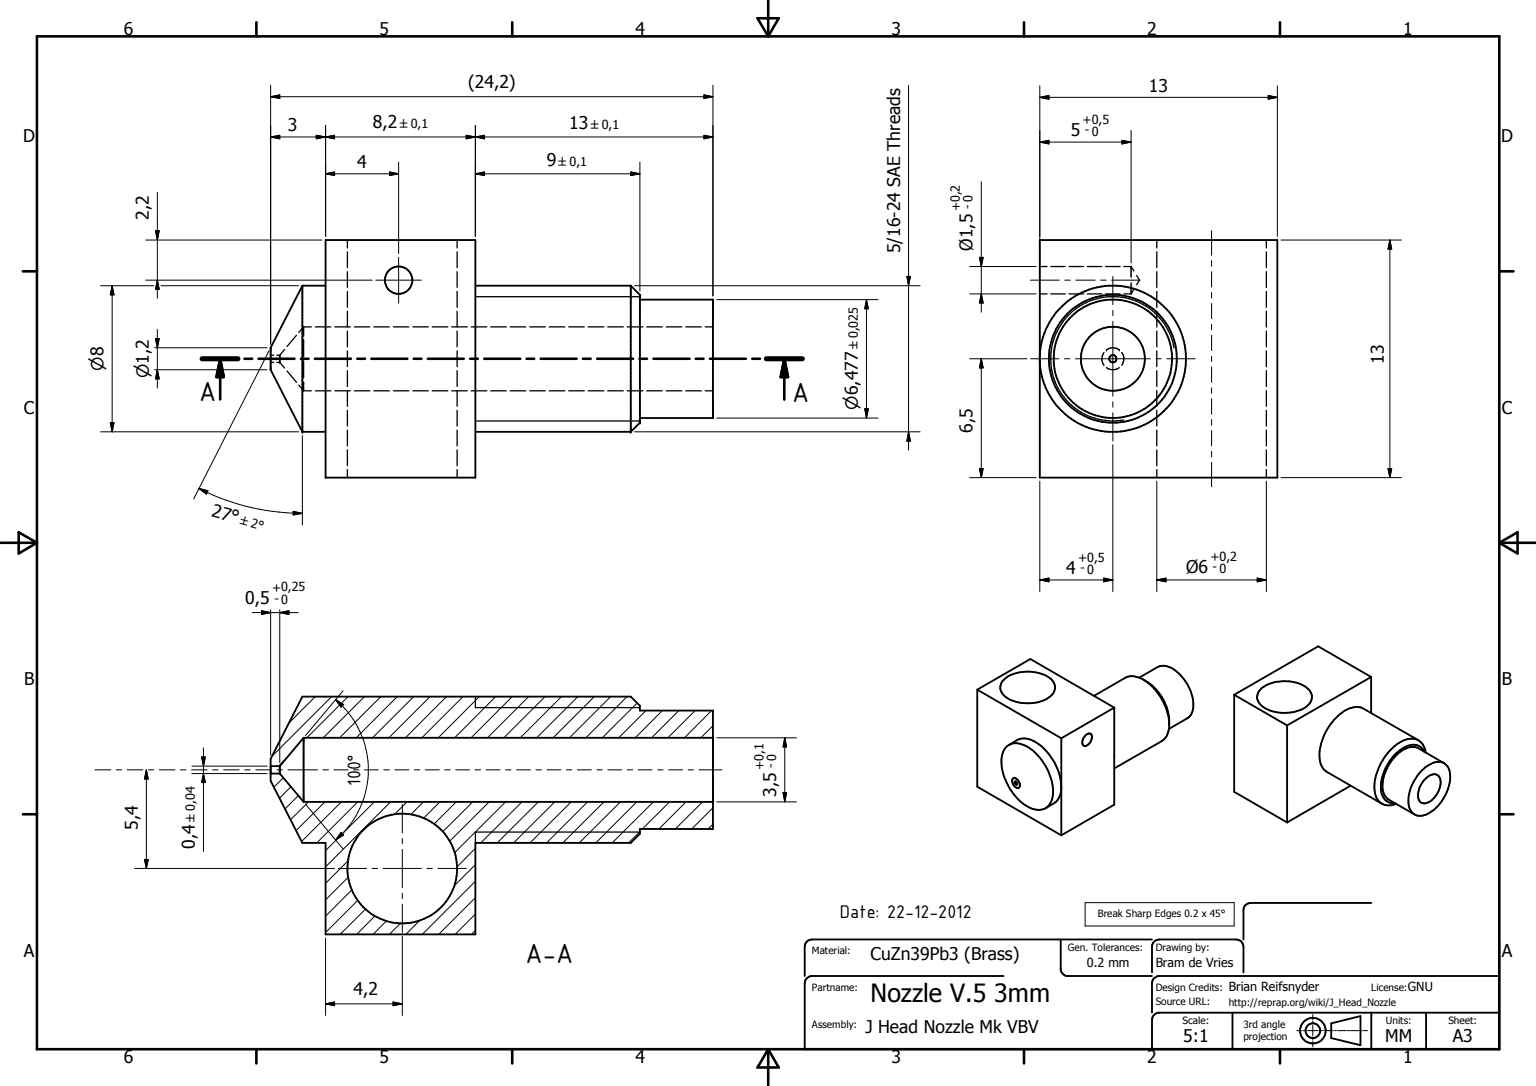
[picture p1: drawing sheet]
<svg xmlns="http://www.w3.org/2000/svg" width="420mm" height="297mm" viewBox="0 0 420 297" stroke-linecap="round" stroke-linejoin="round" font-family="sans-serif">
<g fill="none" stroke="#000" stroke-width=".51">
<path d="M82.7 78.1h6.4M82.7 78.1v40M82.7 78.1l-8.7 17v6l8.7 17M89.1 65.7h40.9v64.9h-40.9zM130 78.1h42.5M172.5 78.1l2.5 2.5v35l-2.5 2.5M172.5 78.1v40M284.4 65.7h65v64.9h-65zM175 82h20v32.3h-20M284.4 97.6a20 20 0 0 1 28.9-17.3 20 20 0 0 1 3.6 33.4 20 20 0 0 1-31.9-10.7l-.6-4.3M82.7 118.1h6.4M130 118.1h42.5"/>
<path d="M82.7 190.5h89.8l2.5 2.5v1.4h20v32.3h-20v1.3l-2.5 2.5h-42.5v25.1h-40.9v-25.1h-6.4l-8.7-16.9v-6zM267.3 188.6l14.5-8.3 23 13.2M267.3 188.6l23 13.3M267.3 188.6v26.6l23 13.3M274.3 186.2a10.4 10.4 0 0 1 10.2-2 5 5 0 0 1 4.1 3.8 4.2 4.2 0 0 1-3.2 3.6 11.3 11.3 0 0 1-10.6-1.2 2.85 2.85 0 0 1-.5-4.2zM299.2 190.3l8.6-4.9a5.7 5.7 0 0 1 5.9 1.1 16 16 0 0 1 6.1 11.2M304.8 193.5v26.6l-14.5 8.4M304.8 193.5l-14.5 8.4M311.6 185.3l5-2.8a5.4 5.4 0 0 1 5.9 1.7 11.7 11.7 0 0 1 3.8 9.8l-.2 .9-.7 1.1-5.7 3.4M312.7 185.9a13.8 13.8 0 0 1 7.1 10.6 8.5 8.5 0 0 1-.7 5l-1.4 1.2-12.9 7.5M337.6 190v26.6l14.5 8.4M337.6 190l14.5 8.4"/>
<path d="M345 188.3a10.9 10.9 0 0 1 12.9 .2 3.1 3.1 0 0 1-1 5.1 11.1 11.1 0 0 1-12.1-.8 2.84 2.84 0 0 1 .2-4.5zM352.1 198.4v26.6M375.1 185.2v9.8M375.1 185.2l-23 13.2M375.1 185.2l-14.5-8.4-23 13.2M74 211.6h2.5M74 209.5h2.5M76.5 211.6l6.5 7.7M76.5 209.5v2.1M83 219.3h112M83 201.8l-6.5 7.7M83 201.8h112"/>
<path d="M83 201.8v17.5M275.2 204.4a4.3 4.3 0 0 1 5.5-.3 14.9 14.9 0 0 1 7.2 13.7 3.9 3.9 0 0 1-5.8 3.3 14.9 14.9 0 0 1-8.1-13.8l.4-1.6zM276 203.8l2.2-1.4a5 5 0 0 1 5.4 .8 16 16 0 0 1 6.2 8.8 8.2 8.2 0 0 1-.5 6.9l-.7 .6-2.6 1.6M277.2 212.9l.1-.1a1.86 1.86 0 0 1 1.6 2.4 .93 .93 0 0 1-1.6-.4 1.57 1.57 0 0 1-.1-1.9zM277.6 213.8a.48 .48 0 0 1 .6 .2 .48 .48 0 0 1-.2 .6l-.3-.2zM290.3 201.9v26.6M297.1 201a.87 .87 0 0 1 1.1-.4 .87 .87 0 0 1 .5 1 2.22 2.22 0 0 1-2.3 2.4 2.21 2.21 0 0 1 .7-3zM369.5 214.9l-17.4 10.1M388 202.5l-15-8.7a5.3 5.3 0 0 0-5.9 1.1 14.7 14.7 0 0 0-6 13.5l.9 1.9 .6 .6 15.4 8.9M388.6 211.1a6.5 6.5 0 0 1 6-2.6 4.6 4.6 0 0 1 1.9 5.6 11.6 11.6 0 0 1-7.2 9 3.3 3.3 0 0 1-4-3.6 12.7 12.7 0 0 1 3.3-8.4zM389.6 205.6a3.3 3.3 0 0 0-4.6-1.6 12.8 12.8 0 0 0-7.1 13 3.2 3.2 0 0 0 3.6 2.6M389.6 213.4a2.83 2.83 0 0 1 3.9-1.2 4.4 4.4 0 0 1-.5 5.1 3.6 3.6 0 0 1-4.3 2.2 3.3 3.3 0 0 1-.4-4z"/>
<path d="M390 205.9a4 4 0 0 0-6.3-3.3 14.6 14.6 0 0 0-7.5 14.6 3.9 3.9 0 0 0 5.7 2.7M395 208.7l-7.1-4.1a4.9 4.9 0 0 0-5.3 1.4 12.4 12.4 0 0 0-4.3 10.2l.4 1.3 .8 1 7.4 4.3M290.1 257v8.3l.3 .7 1 .9 23.7 .1M315.1 257h-93a2 2 0 0 0-2 2v8M375.1 247l-33.7 .1-.8 .6-.5 .9v8.4M410.1 257v30h-190v-18a2 2 0 0 1 2-2h52.4M315.1 266v-7a2 2 0 0 1 2-2h21a2 2 0 0 1 2 2v7M337.1 277v10M364.1 279.9l8-2v8l-8-2zM375.1 277v10M390.1 277v10M410.1 267h-93a2.09 2.09 0 0 0-2 2v8"/>
<path d="M410.1 277h-93.3a2.07 2.07 0 0 0-1.7 2v8"/>
<circle cx="109" cy="76.6" r="3.8"/>
<circle cx="304.4" cy="98.1" r="16.2"/>
<circle cx="304.4" cy="98.1" r=".99"/>
<circle cx="304.4" cy="98.1" r="17.5"/>
<circle cx="304.4" cy="98.1" r="8.8"/>
<circle cx="110" cy="237.6" r="15"/>
<circle cx="359.1" cy="281.9" r="2.01"/>
<circle cx="359.1" cy="281.9" r="3.5"/>
</g>
<g fill="none" stroke="#000" stroke-width=".35">
<path d="M95 65.7v2.1M95 68.9v4.3M95 74.3v4.3M95 79.7v4.4M125 65.7v2.1M125 68.9v4.3M125 74.3v4.3M125 79.7v4.4M284.4 72.9h2M287.4 72.9h4M292.4 72.9h4M297.4 72.9h4"/>
<path d="M302.4 72.9h4M307.4 72.9h2M309.4 72.9v3M309.4 77.4v3M309.4 72.9l.8 1.2M310.2 79.1l-.8 1.3M310.9 75.4l.8 1.2-.8 1.3M316.4 65.7v2.1M316.4 68.9v4.3M316.4 74.3v4.3M316.4 79.7v4.4M346.4 65.7v2.1"/>
<path d="M346.4 68.9v4.3M346.4 74.3v4.3M346.4 79.7v4.4M74 99.1h.9M74 97.2h.9M75.7 99.1h.8M75.7 97.2h.8M76.5 97.2v.6M76.5 98.5v.6M76.5 99.1l1.3 1.6M77.8 95.6l-1.3 1.6M81.1 91.7l-2.6 3.1"/>
<path d="M83 89.4v2.3M83 92.9v4.6M83 98.7v4.7M83 89.4l-1.3 1.5M83 89.4h2.2M86.3 89.4h4.2M91.6 89.4h4.2M95 85.1v4.4M95 90.6v4.3M95 96v4.3M96.9 89.4h4.3M102.3 89.4h4.2"/>
<path d="M107.6 89.4h4.2M112.9 89.4h4.3M118.2 89.4h4.3M123.6 89.4h4.2M125 85.1v4.4M125 90.6v4.3M125 96v4.3M128.9 89.4h4.3M130 81.2h45M134.2 89.4h4.3M139.6 89.4h4.2M144.9 89.4h4.3"/>
<path d="M150.2 89.4h4.3M155.6 89.4h4.2M160.9 89.4h4.3M166.2 89.4h4.3M171.6 89.4h4.2M176.9 89.4h4.3M182.2 89.4h4.3M187.6 89.4h4.2M192.9 89.4h2.1M284.4 80.4h2M287.4 80.4h4M292.4 80.4h4"/>
<path d="M297.4 80.4h4M302 96.4a2.95 2.95 0 0 0 0 3.5M302.4 80.4h4M302.7 95.7a3 3 0 0 1 3.5 0M306.9 96.4a2.95 2.95 0 0 1 0 3.5M307.4 80.4h2M316.4 85.1v4.4M316.4 90.6v4.3M316.4 96v4.3M321.1 95.2a17 17 0 0 0-19.7-13.8 17 17 0 0 0-13.7 19.7 17 17 0 0 0 19.7 13.8M346.4 85.1v4.4M346.4 90.6v4.3"/>
<path d="M346.4 96v4.3M78.5 101.5l2.6 3.1M81.7 105.3l1.3 1.6M83 104.6v2.3M83 106.9h2.2M86.3 106.9h4.2M91.6 106.9h4.2M95 101.4v4.3M95 106.8v4.3M95 112.2v4.3M95 117.6v4.4M96.9 106.9h4.3"/>
<path d="M102.3 106.9h4.2M107.6 106.9h4.2M112.9 106.9h4.3M118.2 106.9h4.3M123.6 106.9h4.2M125 101.4v4.3M125 106.8v4.3M125 112.2v4.3M125 117.6v4.4M128.9 106.9h4.3M130 115.1h45M134.2 106.9h4.3"/>
<path d="M139.6 106.9h4.2M144.9 106.9h4.3M150.2 106.9h4.3M155.6 106.9h4.2M160.9 106.9h4.3M166.2 106.9h4.3M171.6 106.9h4.2M176.9 106.9h4.3M182.2 106.9h4.3M187.6 106.9h4.2M192.9 106.9h2.1M302.7 100.5a2.84 2.84 0 0 0 3.4 0"/>
<path d="M316.4 101.4v4.3M316.4 106.8v4.3M316.4 112.2v4.3M316.4 117.6v4.4M346.4 101.4v4.3M346.4 106.8v4.3M346.4 112.2v4.3M346.4 117.6v4.4M95 123.1v4.3M95 128.4v2.2M125 123.1v4.3M125 128.4v2.2"/>
<path d="M316.4 123.1v4.3M316.4 128.4v2.2M346.4 123.1v4.3M346.4 128.4v2.2M130 190.5v3h45M175 227.6h-45v2.9"/>
</g>
<g fill="#000">
<circle cx="82.7" cy="78.1" r=".25"/>
<circle cx="172.5" cy="78.1" r=".25"/>
<circle cx="309.4" cy="72.9" r=".18"/>
<circle cx="76.5" cy="99.1" r=".18"/>
<circle cx="76.5" cy="97.8" r=".18"/>
<circle cx="76.5" cy="97.2" r=".18"/>
<circle cx="76.5" cy="98.5" r=".18"/>
<circle cx="83" cy="89.4" r=".18"/>
<circle cx="83" cy="91.7" r=".18"/>
<circle cx="175" cy="80.6" r=".25"/>
<circle cx="195" cy="82" r=".25"/>
<circle cx="302.7" cy="95.7" r=".18"/>
<circle cx="306.2" cy="95.7" r=".18"/>
<circle cx="82.7" cy="118.1" r=".25"/>
<circle cx="83" cy="104.6" r=".18"/>
<circle cx="172.5" cy="118.1" r=".25"/>
<circle cx="175" cy="115.6" r=".25"/>
</g>
<g fill="none" stroke="#000" stroke-width=".71">
<path d="M10.1 9.9h400v277.1h-400zM70.1 6.1v3.8M140.1 6.1v3.8M207.2 5h5.8l-2.9 4.9zM210.1 0v9.9M280.1 6.1v3.8M350.1 6.1v3.8M6.3 74.2h3.8M410.1 74.2h3.9M55.3 98.1h9.8M60.2 98.1l1 5h-2zM60.2 98.1v11.2"/>
<path d="M66.9 98.1h2.1M70.7 98.1h9.8M82.3 98.1h2.1M86.1 98.1h9.9M97.7 98.1h2.2M101.6 98.1h9.8M113.2 98.1h2.1M117 98.1h9.9M128.6 98.1h2.1M132.4 98.1h9.9M144 98.1h2.1M147.9 98.1h9.8"/>
<path d="M159.5 98.1h2.1M163.4 98.1h9.8M174.9 98.1h2.1M178.8 98.1h9.8M190.3 98.1h2.1M194.2 98.1h9.8M205.8 98.1h2.1M209.6 98.1h9.9M214.5 98.1l1 5h-1.9zM214.5 98.1v11.2M.1 148.5h10M5.1 145.6l5 2.9-5 2.9z"/>
<path d="M410.1 148.5h10M410.1 148.5l5-2.9v5.8zM6.3 222.7h3.8M410.1 222.7h3.9M70.1 287v3.9M140.1 287v3.9M210.1 287v10M210.1 287l2.9 5h-5.8zM280.1 287v3.9M350.1 287v3.9"/>
</g>
<g fill="none" stroke="#000" stroke-width=".27">
<path d="M74 26.5l2.5-.5v.9zM74 37.5l2.5-.5v1zM74 26.5h121M74 23.3v70.8M74 37.5h121M86.5 37l2.6 .5-2.6 .5zM89.1 37.5l2.4-.5v1zM89.1 34.3v30.3M127.5 37l2.5 .5-2.5 .5zM130 37.5l2.5-.5v1zM130 34.3v30.3M192.6 26l2.4 .5-2.4 .4z"/>
<path d="M192.6 37l2.4 .5-2.4 .5zM195 23.3v57.6M248.5 23.4v99.7M284.4 26.6l2.5-.5v1zM284.4 38.9l2.5-.5v1zM284.4 26.6h65M284.4 23.5v48.4M284.4 38.9h25M306.9 38.4l2.5 .5-2.5 .5zM309.4 35.7v36.2M346.9 26.1l2.5 .5-2.5 .5zM349.4 23.5v41.1"/>
<path d="M43 52.6v29M89.1 47.5l2.4-.5v1zM89.1 47.5h19.9M106.5 47l2.5 .5-2.5 .5zM109 44.4v25M130 47.5l2.5-.5v1zM130 47.5h45M172.5 47l2.5 .5-2.5 .5zM175 44.4v35.2M268.4 49.7v35.7M27.5 78.1h14.5M30.7 78.1l.5 2.5h-1z"/>
<path d="M30.7 78.1v40M39.9 76.6h61.9M39.9 65.7h48.1M42.5 63.1h1l-.5 2.6zM43 76.6l.5 2.5h-1zM44 78.1h37.7M102.8 76.6h12.5M109 70.4v12.5M173.6 78.1h78.1M248.1 75.6h.9l-.5 2.5zM265.2 72.9h18.2M267.9 70.4h1l-.5 2.5z"/>
<path d="M281.9 76.6h7.9M291.2 76.6h1.6M294.2 76.6h5.4M301.1 76.6h1.5M304.1 76.6h7.8M304.4 75.6v7.8M331.4 63.1v6.7M331.4 71.3v1.5M331.4 74.3v4.2M350.4 65.7h33M380.2 65.7l.5 2.4h-1zM380.2 65.7v64.9"/>
<path d="M42.3 95.1h30.8M42.5 92.6h1l-.5 2.5zM43 90.1v16M73.6 96l-20.6 40.4M196 82h44.2M237 82l.5 2.5h-1zM237 82v32.3M265.2 98.1h15.7M265.2 80.4h18.2M268.4 80.4l.5 2.5h-1zM268.4 98.1l.5 2.5h-1zM268.4 98.1v32.5"/>
<path d="M281.9 98.1h7.7M291.2 98.1h1.5M294.2 98.1h20.5M304.4 84.9v1.5M304.4 87.9v20.5M316.2 98.1h1.5M319.2 98.1h7.7M331.4 80v1.5M331.4 83v4.2M331.4 88.7v1.5M331.4 91.7v4.2M331.4 97.4v1.5"/>
<path d="M27.5 118.1h54.2M30.2 115.6h1l-.5 2.5zM42.3 101.1h30.8M43 101.1l.5 2.5h-1zM82.7 119.1v24.5M173.6 118.1h78.1M196 114.3h44.2M236.5 111.8h1l-.5 2.5zM248.5 118.1l.5 2.5h-.9zM304.4 109.9v1.5M304.4 112.9v7.7M331.4 100.4v4.2"/>
<path d="M331.4 106.1v1.5M331.4 109.1v4.2M331.4 114.8v1.4M331.4 117.8v4.2M54.4 133.6l2.5 .6-.4 1zM54.4 133.6a61.8 61.8 0 0 0 28.3 6.8M80.2 139.9l2.5 .5-2.5 .4zM265.2 130.6h18.2M267.9 128.1h1l-.5 2.5zM284.4 131.6v30.2M304.4 121.6v40.2M316.4 131.6v30.2"/>
<path d="M331.4 123.4v1.6M331.4 126.4v6.7M346.4 131.6v30.2M350.4 130.6h33M379.7 128.1h1l-.5 2.5zM284.4 158.6l2.5-.5v1zM284.4 158.6h20M301.9 158.1l2.5 .5-2.5 .5zM316.4 158.6l2.5-.5v1zM316.4 158.6h30M343.9 158.1l2.5 .5-2.5 .5zM69 167.6h12.6"/>
<path d="M71.5 167l2.5 .6-2.5 .5zM74 166.8v39.7M76.5 167.6l2.5-.6v1.1zM76.5 166.8v41.8M86.2 190.5l-7.1 7.2M90.7 190.5l-16.3 16.4M91.8 191.4l2.2 1.3-.7 .7zM91.8 191.4a25 25 0 0 1 0 38.3M93.8 188.9l-10.2 12.3M95.2 190.5l-11.3 11.3M99.7 190.5l-11.3 11.3M104.2 190.5l-11.3 11.3"/>
<path d="M108.7 190.5l-11.3 11.3M113.1 190.5l-11.2 11.3M117.6 190.5l-11.2 11.3M122.1 190.5l-11.2 11.3M126.6 190.5l-11.2 11.3M131.1 190.5l-11.2 11.3M135.6 190.5l-11.2 11.3M140.1 190.5l-11.2 11.3M144.6 190.5l-11.3 11.3M149.1 190.5l-11.3 11.3M153.6 190.5l-11.3 11.3M158.1 190.5l-11.3 11.3"/>
<path d="M162.5 190.5l-11.2 11.3M167 190.5l-11.2 11.3M171.5 190.5l-11.2 11.3M174.3 192.3l-9.6 9.5M176.7 194.4l-7.5 7.4M181.2 194.4l-7.4 7.4M185.7 194.4l-7.4 7.4M190.1 194.4l-7.4 7.4M194.6 194.4l-7.4 7.4M195 198.5l-3.3 3.3M26 210.6h4.3M31.8 210.6h1.5"/>
<path d="M34.8 210.6h4.3M40 210.6l.5 2.5h-1zM40 210.6v26.9M40.6 210.6h1.5M43.6 210.6h4.3M49.3 210.6h1.6M52.4 210.6h4.3M52.5 211.6h20.6M52.5 209.5h20.6M55.1 207.1h1.1l-.5 2.4zM55.7 211.6l.5 2.4h-1.1zM55.7 204.6v28.3"/>
<path d="M58.2 210.6h1.4M61.2 210.6h4.2M67 210.6h1.5M70 210.6h4.2M74.2 211.6l-.2 .1M75.8 210.6h1.4M77.5 212.7l-2.6 2.6M78.3 207.4l-2.1 2.1M78.8 210.6h8.1M79.6 215.2l-3.2 3.1M81.6 217.6l-3.6 3.7M83.6 219.9l10.2 12.3"/>
<path d="M84.4 219.3l-5 4.9M88.3 210.6h1.6M88.9 219.3l-7.9 7.9M91.3 210.6h3.9M93.4 219.3l-10.9 10.9M96.7 210.6h1.5M97.9 219.3l-11.3 11.2M99.7 210.6h3.8M102.4 219.3l-13.3 13.4M105 210.6h1.5M106.8 219.3l-17.7 17.8M108 210.6h3.8"/>
<path d="M111.3 219.3l-3.4 3.4M113.3 210.6h1.5M115.9 219.3l-3.5 3.5M116.3 210.6h3.9M120.3 219.3l-4.4 4.5M121.7 210.6h1.4M124.7 210.6h3.8M124.8 219.3l-6.1 6.1M129.3 219.3l-8.2 8.2M130 210.6h1.5M133 210.6h3.8M133.8 219.3l-10.8 10.8"/>
<path d="M138.3 219.3l-13.9 13.9M138.3 210.6h1.5M141.3 210.6h3.8M142.8 219.3l-11.3 11.2M146.6 210.6h1.5M147.3 219.3l-11.3 11.2M149.6 210.6h3.8M151.8 219.3l-11.3 11.2M154.9 210.6h1.5M156.2 219.3l-11.2 11.2M157.9 210.6h3.8M160.7 219.3l-11.2 11.2"/>
<path d="M163.3 210.6h1.4M165.2 219.3l-11.2 11.2M166.3 210.6h3.8M169.7 219.3l-11.3 11.2M171.6 210.6h1.4M174.2 219.3l-11.2 11.2M174.6 210.6h3.8M178.7 219.3l-11.2 11.2M179.9 210.6h1.5M182.9 210.6h3.8M183.2 219.3l-7.5 7.4M187.7 219.3l-7.5 7.4"/>
<path d="M188.2 210.6h1.5M191.2 210.6h6.3M192.2 219.3l-7.5 7.4M196 201.8h21.8M196 219.3h21.8M214.2 216.8h1l-.5 2.5zM214.7 201.8l.5 2.5h-1zM214.7 201.8v17.5M36.9 237.5h54.6M39.5 235.1h1l-.5 2.4zM92.5 237.5h7.8M93.3 227.7l.7 .7-2.2 1.3z"/>
<path d="M95.2 235.5l-6.1 6.1M95.3 239.9l-6.2 6.2M101.8 237.5h1.5M104.8 237.5h10.5M110.1 220v7.8M110.1 229.3v1.5M110.1 232.3v10.5M116.8 237.5h1.5M119.8 237.5h7.7M130 236.5l-5.8 5.8M130 232l-5 5.1M175 227.5l-3.1 3"/>
<path d="M195 225.4l-1.3 1.3M195 220.9l-5.8 5.8M89.1 256.5v21.2M96.3 243.4l-7.2 7.2M97.8 246.3l-8.7 8.8M100 248.7l-7 6.9M102.6 250.5l-5 5.1M105.7 251.9l-3.6 3.7M109.5 252.5l-3 3.1M110.1 244.3v1.5M110.1 247.3v7.8M110.1 256.1v21.6"/>
<path d="M114.8 251.7l-3.8 3.9M130 254.5l-1 1.1M130 250l-5.5 5.6M130 245.5l-10 10.1M130 241l-14.5 14.6M296.8 246.9h40.8v6.4h-40.8zM89.1 274.6l2.4-.5v1zM89.1 274.6h21M107.5 274.1l2.6 .5-2.6 .5zM359.1 277.5v1.5M359.1 279.3v.7M354.7 281.9h1.5"/>
<path d="M356.5 281.9h.8M357.7 281.9h2.9M359.1 280.4v3M359.1 283.8v.7M359.1 284.9v1.4M361 281.9h.7M362.1 281.9h2.6M365 281.9h.6M365.9 281.9h2.3M368.5 281.9h.6M369.4 281.9h2.4M372.1 281.9h.5"/>
<path d="M372.9 281.9h1.2"/>
</g>
<path d="M55.3 98.1h9.8M209.6 98.1h9.9" fill="none" stroke="#000" stroke-width="1.4"/>
<g fill="#000">
<path d="M74 26.5l2.5-.5v.9zM74 37.5l2.5-.5v1zM86.5 37l2.6 .5-2.6 .5zM89.1 37.5l2.4-.5v1zM127.5 37l2.5 .5-2.5 .5zM130 37.5l2.5-.5v1zM192.6 26l2.4 .5-2.4 .4zM192.6 37l2.4 .5-2.4 .5zM284.4 26.6l2.5-.5v1zM284.4 38.9l2.5-.5v1zM306.9 38.4l2.5 .5-2.5 .5zM346.9 26.1l2.5 .5-2.5 .5z"/>
<path d="M89.1 47.5l2.4-.5v1zM106.5 47l2.5 .5-2.5 .5zM130 47.5l2.5-.5v1zM172.5 47l2.5 .5-2.5 .5zM42.5 63.1h1l-.5 2.6zM43 76.6l.5 2.5h-1zM248.1 75.6h.9l-.5 2.5zM267.9 70.4h1l-.5 2.5zM380.2 65.7l.5 2.4h-1zM30.7 78.1l.5 2.5h-1zM42.5 92.6h1l-.5 2.5zM237 82l.5 2.5h-1z"/>
<path d="M268.4 80.4l.5 2.5h-1zM30.2 115.6h1l-.5 2.5zM43 101.1l.5 2.5h-1zM60.2 98.1l1 5h-2zM214.5 98.1l1 5h-1.9zM236.5 111.8h1l-.5 2.5zM268.4 98.1l.5 2.5h-1zM54.4 133.6l2.5 .6-.4 1zM248.5 118.1l.5 2.5h-.9zM267.9 128.1h1l-.5 2.5zM379.7 128.1h1l-.5 2.5zM80.2 139.9l2.5 .5-2.5 .4z"/>
<path d="M284.4 158.6l2.5-.5v1zM301.9 158.1l2.5 .5-2.5 .5zM316.4 158.6l2.5-.5v1zM343.9 158.1l2.5 .5-2.5 .5zM71.5 167l2.5 .6-2.5 .5zM76.5 167.6l2.5-.6v1.1zM91.8 191.4l2.2 1.3-.7 .7zM40 210.6l.5 2.5h-1zM55.1 207.1h1.1l-.5 2.4zM55.7 211.6l.5 2.4h-1.1zM214.2 216.8h1l-.5 2.5zM214.7 201.8l.5 2.5h-1z"/>
<path d="M39.5 235.1h1l-.5 2.4zM93.3 227.7l.7 .7-2.2 1.3zM89.1 274.6l2.4-.5v1zM107.5 274.1l2.6 .5-2.6 .5z"/>
</g>
<g font-size="8.1">
<text x="54.5" y="109.8">A</text>
<text x="216.7" y="109.9">A</text>
<text x="143.8" y="263.5">A-A</text>
</g>
<text font-size="6.9" x="238.1" y="274.2">Nozzle V.5 3mm</text>
<g font-size="5.4">
<text x="98.6" y="214.9" transform="rotate(-90 98.6 214.9)">100°</text>
<text x="229.7" y="251">Date: 22-12-2012</text>
</g>
<g font-size="4.8">
<text x="33.9" y="9.6">6</text>
<text x="103.8" y="9.6">5</text>
<text x="173.9" y="9.6">4</text>
<text x="243.8" y="9.6">3</text>
<text x="313.8" y="9.6">2</text>
<text x="383.8" y="9.6">1</text>
<text x="128" y="24">(24,2)</text>
<text x="314.3" y="25.1">13</text>
<text x="78.7" y="35.9">3</text>
<text x="102" y="35.1">8,2</text>
<text x="155.7" y="35.3">13</text>
<text x="6.4" y="38.9">D</text>
<text x="292.9" y="37.3">5</text>
<text x="410.7" y="38.9">D</text>
<text x="97.7" y="46">4</text>
<text x="149.6" y="45.4">9</text>
<text x="40.7" y="60.1" transform="rotate(-90 40.7 60.1)">2,2</text>
<text x="246.2" y="69.3" transform="rotate(-90 246.2 69.3)">5/16-24 SAE Threads</text>
<text x="266" y="68.5" transform="rotate(-90 266 68.5)">Ø1,5</text>
<text x="378.6" y="99.5" transform="rotate(-90 378.6 99.5)">13</text>
<text x="6.6" y="113.1">C</text>
<text x="410.8" y="113.1">C</text>
<text x="266" y="118.4" transform="rotate(-90 266 118.4)">6,5</text>
<text x="57.6" y="141.1" transform="rotate(15 57.6 141.1)">27°</text>
<text x="291.7" y="157.1">4</text>
<text x="324.4" y="156.8">Ø6</text>
<text x="67" y="165.2">0,5</text>
<text x="6.6" y="187.4">B</text>
<text x="410.8" y="187.4">B</text>
<text x="212.3" y="217.9" transform="rotate(-90 212.3 217.9)">3,5</text>
<text x="37.7" y="226.9" transform="rotate(-90 37.7 226.9)">5,4</text>
<text x="53.3" y="232.1" transform="rotate(-90 53.3 232.1)">0,4</text>
<text x="6.6" y="261.6">A</text>
<text x="238.1" y="262.6">CuZn39Pb3 (Brass)</text>
<text x="410.8" y="261.6">A</text>
<text x="96.7" y="272.2">4,2</text>
<text x="236.7" y="282.6">J Head Nozzle Mk VBV</text>
<text x="323.7" y="285">5:1</text>
<text x="378.9" y="285">MM</text>
<text x="397.4" y="285">A3</text>
<text x="33.9" y="290.9">6</text>
<text x="103.8" y="290.9">5</text>
<text x="173.9" y="290.9">4</text>
<text x="243.8" y="290.9">3</text>
<text x="313.8" y="290.9">2</text>
<text x="383.8" y="290.9">1</text>
</g>
<g font-size="4.6">
<text x="28.3" y="101.4" transform="rotate(-90 28.3 101.4)">⌀8</text>
<text x="40.7" y="103.5" transform="rotate(-90 40.7 103.5)">⌀1,2</text>
<text x="234.6" y="112" transform="rotate(-90 234.6 112)">⌀6,477</text>
</g>
<g font-size="3.4">
<text x="296.2" y="34">+0,5</text>
<text x="296.8" y="36.7">- 0</text>
<text x="262.7" y="57.8" transform="rotate(-90 262.7 57.8)">+0,2</text>
<text x="265.8" y="57.2" transform="rotate(-90 265.8 57.2)">- 0</text>
<text x="68.4" y="144.1" transform="rotate(15 68.4 144.1)">2°</text>
<text x="294.9" y="153.7">+0,5</text>
<text x="331.1" y="153.5">+0,2</text>
<text x="74.4" y="161.8">+0,25</text>
<text x="295.5" y="156.4">- 0</text>
<text x="331.7" y="156.2">- 0</text>
<text x="75" y="164.9">- 0</text>
<text x="212" y="209.9" transform="rotate(-90 212 209.9)">- 0</text>
<text x="208.9" y="210.6" transform="rotate(-90 208.9 210.6)">+0,1</text>
<text x="297.3" y="264.5">0.2 mm</text>
<text x="316.1" y="264.6">Bram de Vries</text>
<text x="336.1" y="271.1">Brian Reifsnyder</text>
<text x="385.1" y="271">GNU</text>
</g>
<g font-size="3.3">
<text x="109.3" y="35.1">±0,1</text>
<text x="161.6" y="35.3">±0,1</text>
<text x="152.8" y="45.4">±0,1</text>
<text x="234.6" y="95.5" transform="rotate(-90 234.6 95.5)">±0,025</text>
<text x="65.5" y="143.3" transform="rotate(16 65.5 143.3)">±</text>
<text x="53.3" y="224.8" transform="rotate(-90 53.3 224.8)">±0,04</text>
</g>
<g font-size="2.7">
<text x="300.3" y="250.9">Break Sharp Edges 0.2 x 45°</text>
<text x="222.1" y="261.1">Material:</text>
<text x="292.1" y="260.1">Gen. Tolerances:</text>
<text x="316.1" y="260.1">Drawing by:</text>
<text x="222.1" y="271">Partname:</text>
<text x="316.1" y="271.1">Design Credits:</text>
<text x="316.1" y="275">Source URL:</text>
<text x="336.1" y="275.1">http://reprap.org/wiki/J_Head_Nozzle</text>
<text x="375.1" y="271">License:</text>
<text x="222.1" y="281.1">Assembly:</text>
<text x="323.5" y="280.1">Scale:</text>
<text x="340.1" y="281.1">3rd angle</text>
<text x="379.1" y="280">Units:</text>
<text x="396.2" y="280.1">Sheet:</text>
<text x="340.1" y="284.4">projection</text>
</g>
</svg>
